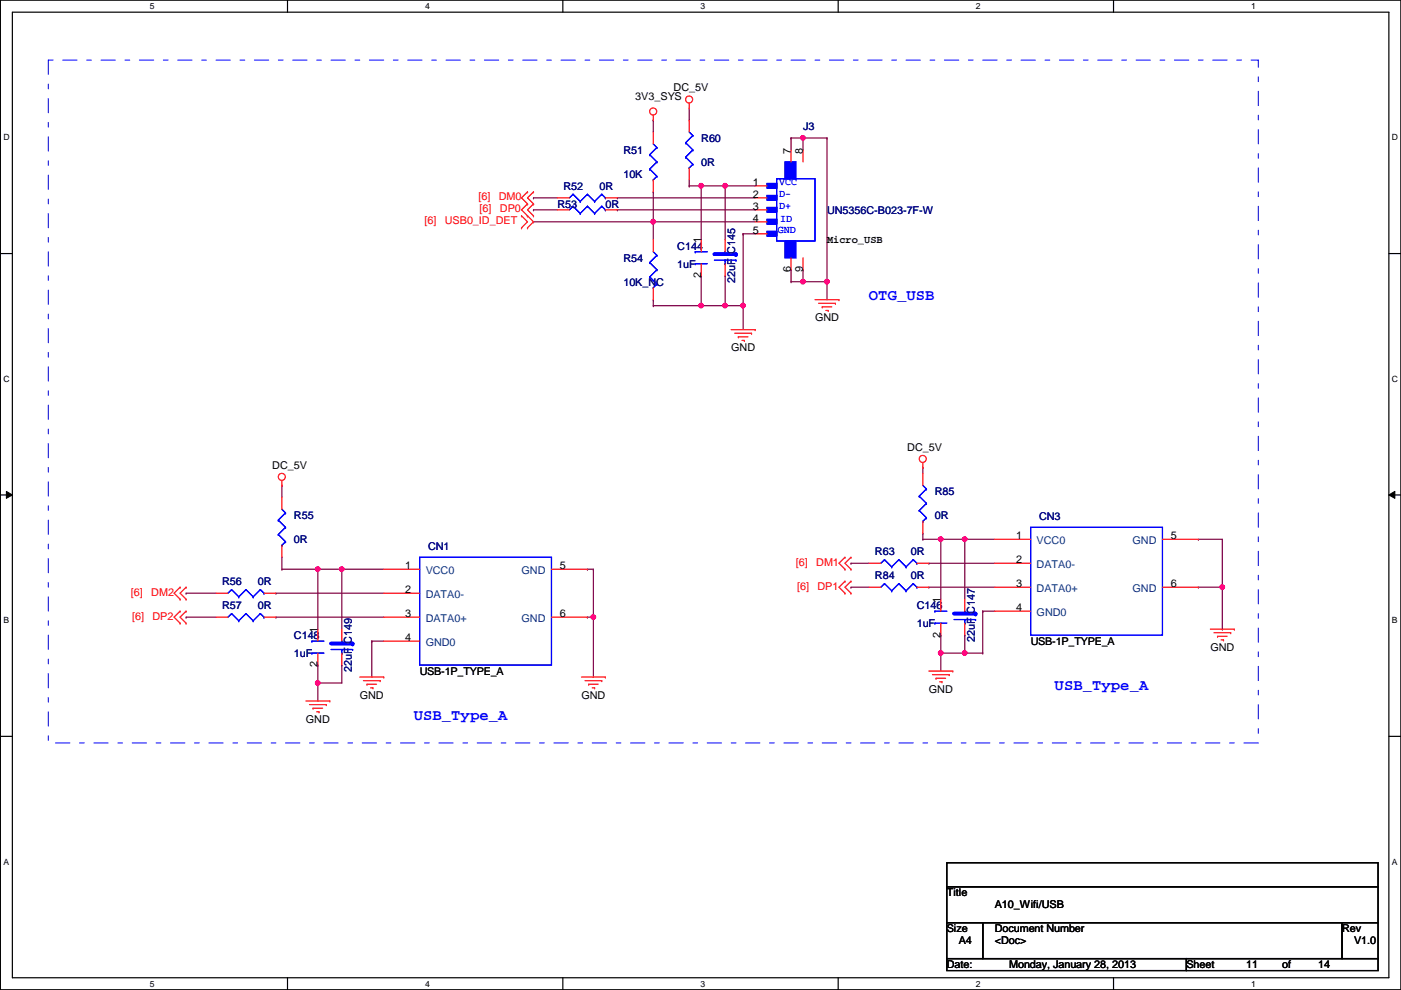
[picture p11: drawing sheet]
<svg xmlns="http://www.w3.org/2000/svg" width="297mm" height="210mm" viewBox="0 0 297 210" stroke-linecap="round" stroke-linejoin="round" font-family="sans-serif">
<path d="M.1 0h296.9v209.8h-296.9zM2.6 2.6h291.9v204.7h-291.9z" fill="none" stroke="#000" stroke-width=".25"/>
<g fill="#fff">
<path d="M31.8 .3h1v2h-1z"/>
<path d="M31.8 207.6h1v1.9h-1z"/>
</g>
<path d="M61 0v2.6M61 207.3v2.5" fill="none" stroke="#000" stroke-width=".25"/>
<g fill="#fff">
<path d="M90.1 .3h1v2h-1z"/>
<path d="M90.1 207.6h1v1.9h-1z"/>
</g>
<path d="M119.3 0v2.6M119.3 207.3v2.5" fill="none" stroke="#000" stroke-width=".25"/>
<g fill="#fff">
<path d="M148.5 .3h1v2h-1z"/>
<path d="M148.5 207.6h1v1.9h-1z"/>
</g>
<path d="M177.7 0v2.6M177.7 207.3v2.5" fill="none" stroke="#000" stroke-width=".25"/>
<g fill="#fff">
<path d="M206.9 .3h1v2h-1z"/>
<path d="M206.9 207.6h1v1.9h-1z"/>
</g>
<path d="M236.1 0v2.6M236.1 207.3v2.5" fill="none" stroke="#000" stroke-width=".25"/>
<g fill="#fff">
<path d="M265.3 .3h.9v2h-.9z"/>
<path d="M265.3 207.6h.9v1.9h-.9z"/>
<path d="M.7 28.2h1.3v1.9h-1.3z"/>
<path d="M295.1 28.2h1.3v1.9h-1.3z"/>
<path d="M.7 79.3h1.3v2h-1.3z"/>
<path d="M295.1 79.3h1.3v2h-1.3z"/>
</g>
<path d="M.1 53.8h2.5M294.5 53.8h2.5" fill="none" stroke="#000" stroke-width=".25"/>
<g fill="#fff">
<path d="M.7 130.5h1.2v2h-1.2z"/>
<path d="M295.1 130.5h1.2v2h-1.2z"/>
</g>
<path d="M.1 104.9h2.5M294.5 104.9h2.5" fill="none" stroke="#000" stroke-width=".25"/>
<path d="M1.4 104.2l1.2 .7-1.2 .8zM294.5 104.9l1.2-.7v1.5z" fill="#000"/>
<path d="M1.4 104.2l1.2 .7-1.2 .8zM294.5 104.9l1.2-.7v1.5z" fill="none" stroke="#000" stroke-width=".21"/>
<g fill="#fff">
<path d="M.7 181.7h1.2v2h-1.2z"/>
<path d="M295.1 181.7h1.2v2h-1.2z"/>
</g>
<path d="M.1 156.1h2.5M294.5 156.1h2.5" fill="none" stroke="#000" stroke-width=".25"/>
<path d="M196.9 119.4h.1M196.9 119.4h14M204.6 114.3h.1M204.6 114.3h6.3" fill="none" stroke="#800040" stroke-width=".25"/>
<circle cx="204.5" cy="114.3" r=".49" fill="#f0f"/>
<circle cx="204.5" cy="114.3" r=".49" fill="none" stroke="#f0f" stroke-width=".25"/>
<g fill="none" stroke="#800040" stroke-width=".25">
<path d="M153.8 39.4h.1M153.8 39.4h6.3M113.1 42h.1M113.1 42h5.1M130.9 42h.1M130.9 44.5h.1M130.9 42h29.2M130.9 44.5h29.2M195.7 113.1h.1M195.7 114.3h.1M195.7 113.1v1.2M195.7 114.3h3.8"/>
<path d="M208.4 129.6h.1M208.4 129.6h2.5M208.4 129.6v8.9"/>
</g>
<circle cx="153.7" cy="39.4" r=".49" fill="#f0f"/>
<circle cx="153.7" cy="39.4" r=".49" fill="none" stroke="#f0f" stroke-width=".25"/>
<path d="M167.7 29.3h.1M167.7 29.3v2.5M167.7 29.3h2.6M175.3 59.7h.1M175.3 59.7v3.8" fill="none" stroke="#800040" stroke-width=".25"/>
<circle cx="175.3" cy="59.7" r=".49" fill="#f0f"/>
<circle cx="175.3" cy="59.7" r=".49" fill="none" stroke="#f0f" stroke-width=".25"/>
<path d="M170.3 29.3h.1M170.3 29.3v2.5" fill="none" stroke="#800040" stroke-width=".25"/>
<circle cx="170.2" cy="29.2" r=".49" fill="#f0f"/>
<circle cx="170.2" cy="29.2" r=".49" fill="none" stroke="#f0f" stroke-width=".25"/>
<path d="M170.3 29.3h.1M170.3 29.3h5M167.7 57.2h.1M167.7 59.7h.1M167.7 57.2v2.5M167.7 59.7h7.6M170.3 57.2h.1M170.3 59.7h.1M170.3 57.2v2.5" fill="none" stroke="#800040" stroke-width=".25"/>
<circle cx="170.2" cy="59.7" r=".49" fill="#f0f"/>
<circle cx="170.2" cy="59.7" r=".49" fill="none" stroke="#f0f" stroke-width=".25"/>
<path d="M157.6 64.8h.1M157.6 64.8v5.1" fill="none" stroke="#800040" stroke-width=".25"/>
<circle cx="157.5" cy="64.8" r=".49" fill="#f0f"/>
<circle cx="157.5" cy="64.8" r=".49" fill="none" stroke="#f0f" stroke-width=".25"/>
<path d="M175.3 29.3h.1M175.3 29.3v30.4M138.5 47h.1M138.5 47h21.6M157.6 49.6h.1M157.6 49.6h2.5" fill="none" stroke="#800040" stroke-width=".25"/>
<circle cx="138.5" cy="47" r=".49" fill="#f0f"/>
<circle cx="138.5" cy="47" r=".49" fill="none" stroke="#f0f" stroke-width=".25"/>
<g fill="none" stroke="#800040" stroke-width=".25">
<path d="M138.5 25.4h.1M138.5 25.4v2.6M113.1 47h.1M113.1 44.5h.1M113.1 47h25.4M113.1 44.5h5.1M138.5 47h.1M138.5 40.7h.1M138.5 40.7v10.1M59.8 102.9h.1M59.8 102.9v2.6M78.8 135.9h.1"/>
<path d="M78.8 135.9h2.6M78.8 135.9v7.7M124.5 120.7h.1M124.5 130.9h.1M124.5 120.7h1.3M124.5 130.9h1.3M125.8 120.7h.1M125.8 130.9h.1M125.8 120.7v22.9"/>
</g>
<circle cx="125.8" cy="130.8" r=".49" fill="#f0f"/>
<circle cx="125.8" cy="130.8" r=".49" fill="none" stroke="#f0f" stroke-width=".25"/>
<path d="M39.5 125.8h.1M39.5 130.9h.1M39.5 125.8h6.3M39.5 130.9h6.3M58.5 125.8h.1M58.5 130.9h.1M58.5 125.8h22.9M58.5 130.9h22.9M72.5 120.7h.1M72.5 120.7h8.9" fill="none" stroke="#800040" stroke-width=".25"/>
<circle cx="72.4" cy="120.7" r=".49" fill="#f0f"/>
<circle cx="72.4" cy="120.7" r=".49" fill="none" stroke="#f0f" stroke-width=".25"/>
<path d="M67.4 144.8h.1M67.4 144.8v3.8" fill="none" stroke="#800040" stroke-width=".25"/>
<circle cx="67.4" cy="144.8" r=".49" fill="#f0f"/>
<circle cx="67.4" cy="144.8" r=".49" fill="none" stroke="#f0f" stroke-width=".25"/>
<path d="M67.4 120.7h.1M67.4 120.7v12.7M67.4 144.8h.1M67.4 141h.1M67.4 141v3.8M72.5 141h.1M72.5 141v3.8h-5.1" fill="none" stroke="#800040" stroke-width=".25"/>
<circle cx="67.4" cy="120.7" r=".49" fill="#f0f"/>
<circle cx="67.4" cy="120.7" r=".49" fill="none" stroke="#f0f" stroke-width=".25"/>
<path d="M153.8 58.5h.1M153.8 58.5v6.3h-5.1M148.7 64.8h.1M59.8 118.2v2.5M59.8 120.7h.1M59.8 120.7h12.7M67.4 120.7h.1M72.5 120.7h.1M72.5 120.7v12.7" fill="none" stroke="#800040" stroke-width=".25"/>
<circle cx="153.7" cy="64.8" r=".49" fill="#f0f"/>
<circle cx="153.7" cy="64.8" r=".49" fill="none" stroke="#f0f" stroke-width=".25"/>
<circle cx="148.6" cy="64.8" r=".49" fill="#f0f"/>
<circle cx="148.6" cy="64.8" r=".49" fill="none" stroke="#f0f" stroke-width=".25"/>
<path d="M146.1 39.4h.1M146.1 39.4h7.7M148.7 39.4h.1M148.7 39.4v11.4M153.8 39.4h.1M153.8 39.4v11.4M148.7 58.5h.1M148.7 58.5v6.3" fill="none" stroke="#800040" stroke-width=".25"/>
<circle cx="148.6" cy="39.4" r=".49" fill="#f0f"/>
<circle cx="148.6" cy="39.4" r=".49" fill="none" stroke="#f0f" stroke-width=".25"/>
<path d="M157.6 49.6h.1M157.6 49.6v15.2M138.5 64.8h.1M138.5 63.5h.1M138.5 64.8h10.2M138.5 63.5v1.3M153.8 64.8h3.8M157.6 64.8h.1M199.5 138.5h.1M199.5 138.5v3.8" fill="none" stroke="#800040" stroke-width=".25"/>
<circle cx="199.4" cy="138.4" r=".49" fill="#f0f"/>
<circle cx="199.4" cy="138.4" r=".49" fill="none" stroke="#f0f" stroke-width=".25"/>
<path d="M199.5 138.5h.1M204.6 134.7h.1M204.6 134.7v3.8h-5.1" fill="none" stroke="#800040" stroke-width=".25"/>
<circle cx="204.5" cy="138.4" r=".49" fill="#f0f"/>
<circle cx="204.5" cy="138.4" r=".49" fill="none" stroke="#f0f" stroke-width=".25"/>
<path d="M199.5 114.3h.1M199.5 114.3v12.7M199.5 114.3h5.1M204.6 114.3h.1M204.6 114.3v12.7M199.5 134.7h.1M199.5 134.7v3.8" fill="none" stroke="#800040" stroke-width=".25"/>
<circle cx="199.4" cy="114.3" r=".49" fill="#f0f"/>
<circle cx="199.4" cy="114.3" r=".49" fill="none" stroke="#f0f" stroke-width=".25"/>
<path d="M146.1 25.4h.1M146.1 39.4h.1M146.1 22.9v2.5M146.1 38.1v1.3M254.1 114.3h.1M254.1 114.3h5.1v10.2M204.6 138.5h3.8M208.4 138.5h.1M259.2 124.5h.1" fill="none" stroke="#800040" stroke-width=".25"/>
<circle cx="259.1" cy="124.5" r=".49" fill="#f0f"/>
<circle cx="259.1" cy="124.5" r=".49" fill="none" stroke="#f0f" stroke-width=".25"/>
<path d="M195.7 99.1h.1M195.7 99.1v1.3M180.4 119.4h.1M180.4 119.4h3.8M180.4 124.5h.1M180.4 124.5h3.8M196.9 124.5h.1M196.9 124.5h14M254.1 124.5h.1M254.1 124.5h5.1v8.9M259.2 133.4h.1" fill="none" stroke="#800040" stroke-width=".25"/>
<g fill="none" stroke="#f00" stroke-width=".25">
<path d="M138.5 25.4h.1M138.5 24.4v1M146.1 22.9h.1M146.1 21.9v1M110.6 45.8h.1M110.6 48.3h.1M110.6 45.8l1.2 1.2-1.2 1.3M111.8 48.3h.1M111.8 45.8h.1M111.8 43.2h.1M111.8 40.7h.1M111.8 43.2l-1.2 1.3 2.5 2.5-1.3 1.3"/>
<path d="M111.8 40.7l-1.2 1.3 1.2 1.2M113.1 43.2h.1M113.1 40.7h.1M113.1 45.8h.1M113.1 40.7l-1.3 1.3 1.3 1.2M113.1 43.2l-1.3 1.3 1.3 1.3M118.2 44.5h2.5M128.4 44.5h2.5M155 69.9h5.1M155.8 70.7h3.5M156.5 71.4h.1M156.5 71.4h2.1"/>
<path d="M157.3 72.2h.5M157.8 72.2h.1M159.3 70.7h.1M160.1 69.9h.1M172.8 63.5h5.1M173.6 64.3h3.5M174.3 65.1h.1M174.3 65.1h2.1M175.1 65.8h.5M175.6 65.8h.1M177.1 64.3h.1M177.9 63.5h.1"/>
<path d="M195.7 99.1h.1M195.7 98.1v1M59.8 102.9h.1M59.8 101.9v1M179.2 118.2h.1M179.2 118.2l-1.3 1.2 1.3 1.3M180.4 118.2h.1M180.4 118.2l-1.2 1.2 1.2 1.3M38.2 127h.1M38.2 124.5h.1M38.2 132.1h.1M38.2 129.6h.1"/>
<path d="M38.2 124.5l-1.3 1.3 1.3 1.2M38.2 129.6l-1.3 1.3 1.3 1.2M39.5 127h.1M39.5 124.5h.1M39.5 132.1h.1M39.5 129.6h.1M39.5 124.5l-1.3 1.3 1.3 1.2M39.5 129.6l-1.3 1.3 1.3 1.2M179.2 120.7h.1M179.2 125.8h.1M179.2 123.2h.1M179.2 123.2l-1.3 1.3 1.3 1.3"/>
<path d="M180.4 120.7h.1M180.4 125.8h.1M180.4 123.2h.1M180.4 123.2l-1.2 1.3 1.2 1.3M256.6 133.4h5.1M257.4 134.2h3.5M258.1 134.9h.1M258.1 134.9h2.1M258.9 135.7h.5M259.4 135.7h.1M260.9 134.2h.1M261.7 133.4h.1"/>
<path d="M64.9 148.6h5M65.6 149.4h3.6M66.4 150.2h.1M66.4 150.2h2M67.1 150.9h.5M67.6 150.9h.1M69.2 149.4h.1M69.9 148.6h.1M76.3 143.6h5.1M77 144.3h3.6M77.8 145.1h.1M77.8 145.1h2"/>
<path d="M78.6 145.8h.5M79.1 145.8h.1M80.6 144.3h.1M81.4 143.6h.1M123.3 143.6h5.1M124 144.3h3.6M124.8 145.1h.1M124.8 145.1h2M125.6 145.8h.5M126.1 145.8h.1M127.6 144.3h.1M128.4 143.6h.1"/>
<path d="M196.9 142.3h5.1M197.7 143h3.5M198.5 143.8h.1M198.5 143.8h2M199.2 144.6h.5M199.7 144.6h.1M201.2 143h.1M202 142.3h.1"/>
<circle cx="138.5" cy="23.6" r=".75"/>
<circle cx="146.1" cy="21.1" r=".75"/>
<circle cx="195.6" cy="97.3" r=".75"/>
<circle cx="59.7" cy="101.1" r=".75"/>
</g>
<path d="M200.7 182.9h91.5v5.1h-91.5zM200.7 188h91.5v7.6h-91.5zM200.7 195.6h7.7v7.6h-7.7zM208.4 195.6h76.2v7.6h-76.2zM284.6 195.6h7.6v7.6h-7.6zM200.7 203.2h50.8v2.6h-50.8zM251.5 203.2h40.7v2.6h-40.7z" fill="none" stroke="#000" stroke-width=".25"/>
<path d="M10.2 12.7h256.6v144.8h-256.6z" fill="none" stroke="#00f" stroke-width=".21" stroke-dasharray="3 2 1 2"/>
<g fill="none" stroke="#00f" stroke-width=".25">
<path d="M121.5 43.7h.1M121.5 43.7l-.8 .8M121.5 43.7l1.5 1.6M123 45.3h.1M124.5 43.7h.1M124.5 43.7l-1.5 1.6M124.5 43.7l1.6 1.6M126.1 45.3h.1M127.6 43.7h.1M127.6 43.7l.8 .8M127.6 43.7l-1.5 1.6M128.4 44.5h.1"/>
<path d="M151.5 55.2h4.5M153.8 53.9h.1M153.8 53.4v.5M156 55.2h.1"/>
</g>
<path d="M151.5 53.9h4.5" fill="none" stroke="#00f" stroke-width=".76"/>
<circle cx="156" cy="53.9" r=".38" fill="#00f"/>
<path d="M151.5 55.2h4.5M153.8 55.2h.1M153.8 53.4h.1M153.8 55.9h.1M153.8 53.9h.1M153.8 53.4v.5M153.8 55.2v.7M156 55.2h.1" fill="none" stroke="#00f" stroke-width=".25"/>
<path d="M151.5 53.9h4.5" fill="none" stroke="#00f" stroke-width=".76"/>
<circle cx="156" cy="53.9" r=".38" fill="#00f"/>
<g fill="none" stroke="#00f" stroke-width=".25">
<path d="M137.7 32.8h.1M137.7 35.9h.1M137.7 32.8l1.6 1.5M137.7 35.9l1.6 1.5M138.5 38.1h.1M138.5 30.5l.8 .8M139.3 31.3h.1M139.3 34.3h.1M139.3 37.4h.1M139.3 31.3l-1.6 1.5M139.3 34.3l-1.6 1.6M139.3 37.4l-.8 .7"/>
<path d="M153.8 55.2h.1M153.8 53.4h.1M153.8 55.9h.1M153.8 55.2v.7M218.5 111.8h28v22.9h-28zM202.3 131.4h4.5M204.6 130.1h.1M204.6 129.6v.5M206.8 131.4h.1"/>
</g>
<path d="M138.5 28v2.5M138.5 38.1v2.6M153.8 50.8v2.6M153.8 55.9v2.6M210.9 114.3h7.6M210.9 119.4h7.6M246.5 114.3h7.6M210.9 124.5h7.6M210.9 129.6h7.6M246.5 124.5h7.6" fill="none" stroke="#f00" stroke-width=".25"/>
<path d="M202.3 130.1h4.5" fill="none" stroke="#00f" stroke-width=".76"/>
<circle cx="206.8" cy="130.1" r=".38" fill="#00f"/>
<path d="M202.3 131.4h4.5M204.6 131.4h.1M204.6 129.6h.1M204.6 132.1h.1M204.6 130.1h.1M204.6 129.6v.5M204.6 131.4v.7M206.8 131.4h.1" fill="none" stroke="#00f" stroke-width=".25"/>
<path d="M202.3 130.1h4.5" fill="none" stroke="#00f" stroke-width=".76"/>
<circle cx="206.8" cy="130.1" r=".38" fill="#00f"/>
<g fill="none" stroke="#00f" stroke-width=".25">
<path d="M59 110.3h.1M59 113.3h.1M59 110.3l1.5 1.5M59 113.3l1.5 1.6M59.8 115.6h.1M59.8 108l.7 .8M60.5 108.8h.1M60.5 111.8h.1M60.5 114.9h.1M60.5 114.9l-.7 .7M60.5 108.8l-1.5 1.5M60.5 111.8l-1.5 1.5"/>
<path d="M89 118.2h27.9v22.8h-27.9zM49.1 130.1h.1M49.1 130.1l-.8 .8M49.1 130.1l1.5 1.5M50.6 131.6h.1M52.2 130.1h.1M52.2 130.1l-1.6 1.5M52.2 130.1l1.5 1.5M53.7 131.6h.1M55.2 130.1h.1M55.2 130.1l.8 .8M55.2 130.1l-1.5 1.5"/>
<path d="M56 130.9h.1M70.2 137.7h4.6M72.5 136.4h.1M72.5 135.9v.5M74.8 137.7h.1M187.5 123.7h.1M187.5 123.7l-.7 .8M187.5 123.7l1.6 1.6M189.1 125.3h.1M190.6 123.7h.1M190.6 123.7l-1.5 1.6M190.6 123.7l1.5 1.6"/>
<path d="M192.1 125.3h.1M193.6 123.7h.1M193.6 123.7l.8 .8M193.6 123.7l-1.5 1.6M194.4 124.5h.1M204.6 131.4h.1M204.6 129.6h.1M204.6 132.1h.1M204.6 131.4v.7"/>
</g>
<g fill="none" stroke="#f00" stroke-width=".25">
<path d="M59.8 105.5v2.5M59.8 115.6v2.6M45.8 130.9h2.5M56 130.9h2.5M81.4 120.7h7.6M81.4 125.8h7.6M81.4 130.9h7.6M81.4 135.9h7.6M116.9 120.7h7.6M116.9 130.9h7.6M184.2 124.5h2.6M194.4 124.5h2.5"/>
<path d="M204.6 127v2.6M204.6 132.1v2.6"/>
</g>
<path d="M70.2 136.4h4.6" fill="none" stroke="#00f" stroke-width=".76"/>
<circle cx="74.8" cy="136.4" r=".38" fill="#00f"/>
<path d="M70.2 137.7h4.6M72.5 137.7h.1M72.5 135.9h.1M72.5 138.5h.1M72.5 136.4h.1M72.5 135.9v.5M72.5 137.7v.8M74.8 137.7h.1" fill="none" stroke="#00f" stroke-width=".25"/>
<path d="M70.2 136.4h4.6" fill="none" stroke="#00f" stroke-width=".76"/>
<circle cx="74.8" cy="136.4" r=".38" fill="#00f"/>
<g fill="none" stroke="#00f" stroke-width=".25">
<path d="M145.4 30.3h.1M145.4 33.3h.1M145.4 30.3l1.5 1.5M145.4 33.3l1.5 1.5M146.1 35.6h.1M146.1 28l.8 .7M146.9 28.7h.1M146.9 31.8h.1M146.9 34.8h.1M146.9 34.8l-.8 .8M146.9 28.7l-1.5 1.6M146.9 31.8l-1.5 1.5"/>
<path d="M164.7 37.9h8.1v13.2h-8.1zM121.5 41.2h.1M121.5 41.2l-.8 .8M121.5 41.2l1.5 1.5M123 42.7h.1M124.5 41.2h.1M124.5 41.2l-1.5 1.5M124.5 41.2l1.6 1.5M126.1 42.7h.1M127.6 41.2h.1M127.6 41.2l.8 .8M127.6 41.2l-1.5 1.5"/>
<path d="M128.4 42h.1M137.7 55.7h.1M137.7 58.7h.1M137.7 55.7l1.6 1.5M137.7 58.7l1.6 1.5M138.5 53.4l.8 .7M139.3 54.1h.1M139.3 57.2h.1M139.3 54.1l-1.6 1.6M139.3 57.2l-1.6 1.5M147.4 53.4h.1M147.4 55.9h.1"/>
<path d="M147.4 53.4h2.5M147.4 55.9h2.5M138.5 61h.1M139.3 60.2h.1M139.3 60.2l-.8 .8M187.5 118.7h.1M187.5 118.7l-.7 .7M187.5 118.7l1.6 1.5M190.6 118.7h.1M190.6 118.7l-1.5 1.5M190.6 118.7l1.5 1.5M193.6 118.7h.1"/>
<path d="M193.6 118.7l.8 .7M193.6 118.7l-1.5 1.5M194.4 119.4h.1M194.9 105.2h.1M194.9 108.2h.1M194.9 105.2l1.5 1.5M194.9 108.2l1.5 1.6M195.7 110.5h.1M195.7 102.9l.7 .8M196.4 103.7h.1M196.4 106.7h.1M196.4 109.8h.1"/>
<path d="M196.4 109.8l-.7 .7M196.4 103.7l-1.5 1.5M196.4 106.7l-1.5 1.5M49.1 125h.1M49.1 125l-.8 .8M49.1 125l1.5 1.5M50.6 126.5h.1M52.2 125h.1M52.2 125l-1.6 1.5M52.2 125l1.5 1.5M53.7 126.5h.1M55.2 125h.1"/>
<path d="M55.2 125l.8 .8M55.2 125l-1.5 1.5M56 125.8h.1M72.5 137.7h.1M72.5 135.9h.1M72.5 138.5h.1M72.5 137.7v.8M189.1 120.2h.1M192.1 120.2h.1M198.2 129.6h.1M198.2 132.1h.1M198.2 129.6h2.5"/>
<path d="M198.2 132.1h2.5"/>
</g>
<g fill="none" stroke="#f00" stroke-width=".25">
<path d="M146.1 25.4v2.6M146.1 35.6v2.5M118.2 42h2.5M128.4 42h2.5M138.5 50.8v2.6M148.7 50.8v2.6M148.7 55.9v2.6M138.5 61v2.5M184.2 119.4h2.6M194.4 119.4h2.5M195.7 100.4v2.5M195.7 110.5v2.6"/>
<path d="M45.8 125.8h2.5M56 125.8h2.5M72.5 133.4v2.5M72.5 138.5v2.5M199.5 127v2.6M199.5 132.1v2.6"/>
</g>
<path d="M162.6 49.1h2.1v1h-2.1z" fill-rule="evenodd" fill="#00f"/>
<path d="M162.6 49.1h2.1v1h-2.1z" fill="none" stroke="#00f" stroke-width=".25"/>
<path d="M162.6 41.4h2.1v1.1h-2.1z" fill-rule="evenodd" fill="#00f"/>
<path d="M162.6 41.4h2.1v1.1h-2.1z" fill="none" stroke="#00f" stroke-width=".25"/>
<path d="M162.6 44h2.1v1h-2.1z" fill-rule="evenodd" fill="#00f"/>
<path d="M162.6 44h2.1v1h-2.1z" fill="none" stroke="#00f" stroke-width=".25"/>
<path d="M162.6 46.5h2.1v1h-2.1z" fill-rule="evenodd" fill="#00f"/>
<path d="M162.6 46.5h2.1v1h-2.1z" fill="none" stroke="#00f" stroke-width=".25"/>
<path d="M162.6 38.9h2.1v1h-2.1z" fill-rule="evenodd" fill="#00f"/>
<path d="M162.6 38.9h2.1v1h-2.1z" fill="none" stroke="#00f" stroke-width=".25"/>
<path d="M166.5 34.3h2.2v3.6h-2.2z" fill-rule="evenodd" fill="#00f"/>
<path d="M166.5 34.3h2.2v3.6h-2.2z" fill="none" stroke="#00f" stroke-width=".25"/>
<path d="M166.5 51.1h2.2v3.6h-2.2z" fill-rule="evenodd" fill="#00f"/>
<path d="M164.7 37.9h8.1v13.2h-8.1zM166.5 51.1h2.2v3.6h-2.2z" fill="none" stroke="#00f" stroke-width=".25"/>
<path d="M162.6 49.1h2.1v1h-2.1z" fill-rule="evenodd" fill="#00f"/>
<path d="M162.6 49.1h2.1v1h-2.1z" fill="none" stroke="#00f" stroke-width=".25"/>
<path d="M162.6 41.4h2.1v1.1h-2.1z" fill-rule="evenodd" fill="#00f"/>
<path d="M162.6 41.4h2.1v1.1h-2.1z" fill="none" stroke="#00f" stroke-width=".25"/>
<path d="M162.6 44h2.1v1h-2.1z" fill-rule="evenodd" fill="#00f"/>
<path d="M162.6 44h2.1v1h-2.1z" fill="none" stroke="#00f" stroke-width=".25"/>
<path d="M162.6 46.5h2.1v1h-2.1z" fill-rule="evenodd" fill="#00f"/>
<path d="M162.6 46.5h2.1v1h-2.1z" fill="none" stroke="#00f" stroke-width=".25"/>
<path d="M162.6 38.9h2.1v1h-2.1z" fill-rule="evenodd" fill="#00f"/>
<path d="M162.6 38.9h2.1v1h-2.1z" fill="none" stroke="#00f" stroke-width=".25"/>
<path d="M166.5 34.3h2.2v3.6h-2.2z" fill-rule="evenodd" fill="#00f"/>
<path d="M166.5 34.3h2.2v3.6h-2.2z" fill="none" stroke="#00f" stroke-width=".25"/>
<path d="M166.5 51.1h2.2v3.6h-2.2z" fill-rule="evenodd" fill="#00f"/>
<path d="M166.5 51.1h2.2v3.6h-2.2zM66.1 135.9h.1M66.1 138.5h.1M66.1 135.9h2.6M66.1 138.5h2.6" fill="none" stroke="#00f" stroke-width=".25"/>
<path d="M160.1 39.4h2.5M167.7 31.8v2.5M170.3 31.8v2.5M160.1 47h2.5M160.1 44.5h2.5M160.1 42h2.5M160.1 49.6h2.5M167.7 54.7v2.5M170.3 54.7v2.5M67.4 133.4v2.5M67.4 138.5v2.5" fill="none" stroke="#f00" stroke-width=".25"/>
<circle cx="204.5" cy="114.3" r=".49" fill="#f0f"/>
<circle cx="204.5" cy="114.3" r=".49" fill="none" stroke="#f0f" stroke-width=".25"/>
<circle cx="153.7" cy="39.4" r=".49" fill="#f0f"/>
<circle cx="153.7" cy="39.4" r=".49" fill="none" stroke="#f0f" stroke-width=".25"/>
<circle cx="175.3" cy="59.7" r=".49" fill="#f0f"/>
<circle cx="175.3" cy="59.7" r=".49" fill="none" stroke="#f0f" stroke-width=".25"/>
<circle cx="170.2" cy="29.2" r=".49" fill="#f0f"/>
<circle cx="170.2" cy="29.2" r=".49" fill="none" stroke="#f0f" stroke-width=".25"/>
<circle cx="170.2" cy="59.7" r=".49" fill="#f0f"/>
<circle cx="170.2" cy="59.7" r=".49" fill="none" stroke="#f0f" stroke-width=".25"/>
<circle cx="157.5" cy="64.8" r=".49" fill="#f0f"/>
<circle cx="157.5" cy="64.8" r=".49" fill="none" stroke="#f0f" stroke-width=".25"/>
<circle cx="138.5" cy="47" r=".49" fill="#f0f"/>
<circle cx="138.5" cy="47" r=".49" fill="none" stroke="#f0f" stroke-width=".25"/>
<circle cx="125.8" cy="130.8" r=".49" fill="#f0f"/>
<circle cx="125.8" cy="130.8" r=".49" fill="none" stroke="#f0f" stroke-width=".25"/>
<circle cx="72.4" cy="120.7" r=".49" fill="#f0f"/>
<circle cx="72.4" cy="120.7" r=".49" fill="none" stroke="#f0f" stroke-width=".25"/>
<circle cx="67.4" cy="144.8" r=".49" fill="#f0f"/>
<circle cx="67.4" cy="144.8" r=".49" fill="none" stroke="#f0f" stroke-width=".25"/>
<circle cx="67.4" cy="120.7" r=".49" fill="#f0f"/>
<circle cx="67.4" cy="120.7" r=".49" fill="none" stroke="#f0f" stroke-width=".25"/>
<circle cx="153.7" cy="64.8" r=".49" fill="#f0f"/>
<circle cx="153.7" cy="64.8" r=".49" fill="none" stroke="#f0f" stroke-width=".25"/>
<circle cx="148.6" cy="64.8" r=".49" fill="#f0f"/>
<circle cx="148.6" cy="64.8" r=".49" fill="none" stroke="#f0f" stroke-width=".25"/>
<circle cx="148.6" cy="39.4" r=".49" fill="#f0f"/>
<circle cx="148.6" cy="39.4" r=".49" fill="none" stroke="#f0f" stroke-width=".25"/>
<circle cx="199.4" cy="138.4" r=".49" fill="#f0f"/>
<circle cx="199.4" cy="138.4" r=".49" fill="none" stroke="#f0f" stroke-width=".25"/>
<circle cx="204.5" cy="138.4" r=".49" fill="#f0f"/>
<circle cx="204.5" cy="138.4" r=".49" fill="none" stroke="#f0f" stroke-width=".25"/>
<circle cx="199.4" cy="114.3" r=".49" fill="#f0f"/>
<circle cx="199.4" cy="114.3" r=".49" fill="none" stroke="#f0f" stroke-width=".25"/>
<circle cx="259.1" cy="124.5" r=".49" fill="#f0f"/>
<circle cx="259.1" cy="124.5" r=".49" fill="none" stroke="#f0f" stroke-width=".25"/>
<g font-size="3.3" fill="#00f">
<text x="184.2" y="63.7">OTG_USB</text>
<text x="223.6" y="146.3">USB_Type_A</text>
<text x="87.7" y="152.6">USB_Type_A</text>
</g>
<g font-size="2.3">
<text x="134.7" y="21.2">3V3_SYS</text>
<text x="142.8" y="19.4">DC_5V</text>
<text x="167.7" y="32.6" transform="rotate(-90 167.7 32.6)">7</text>
<text x="170.2" y="32.6" transform="rotate(-90 170.2 32.6)">8</text>
<text x="159.6" y="41.9">2</text>
<text x="159.6" y="39.4">1</text>
<text x="159.6" y="47">4</text>
<text x="159.6" y="44.4">3</text>
<text x="148.6" y="51.6" transform="rotate(-90 148.6 51.6)">1</text>
<text x="159.6" y="49.5">5</text>
<text x="175.3" y="51.4">Micro_USB</text>
<text x="148.6" y="59" transform="rotate(-90 148.6 59)">2</text>
<text x="167.7" y="57.7" transform="rotate(-90 167.7 57.7)">6</text>
<text x="170.2" y="57.7" transform="rotate(-90 170.2 57.7)">9</text>
<text x="172.8" y="68.2">GND</text>
<text x="155" y="74.5">GND</text>
<text x="192.4" y="95.6">DC_5V</text>
<text x="57.7" y="99.4">DC_5V</text>
<text x="215.5" y="114.3">1</text>
<text x="215.5" y="119.4">2</text>
<text x="248.2" y="114.3">5</text>
<text x="85.9" y="120.6">1</text>
<text x="85.9" y="125.7">2</text>
<text x="118.7" y="120.6">5</text>
<text x="215.5" y="124.5">3</text>
<text x="248.2" y="124.5">6</text>
<text x="85.9" y="130.8">3</text>
<text x="118.7" y="130.8">6</text>
<text x="199.4" y="127.8" transform="rotate(-90 199.4 127.8)">1</text>
<text x="215.5" y="129.5">4</text>
<text x="67.3" y="134.2" transform="rotate(-90 67.3 134.2)">1</text>
<text x="85.9" y="135.9">4</text>
<text x="199.4" y="135.2" transform="rotate(-90 199.4 135.2)">2</text>
<text x="218.5" y="136.7">USB-1P_TYPE_A</text>
<text x="67.3" y="141.5" transform="rotate(-90 67.3 141.5)">2</text>
<text x="89" y="143">USB-1P_TYPE_A</text>
<text x="256.6" y="138">GND</text>
<text x="76.3" y="148.2">GND</text>
<text x="123.3" y="148.2">GND</text>
<text x="196.9" y="146.9">GND</text>
<text x="64.9" y="153.2">GND</text>
<text x="200.7" y="190.1">Title</text>
<text x="200.7" y="197.7">Size</text>
<text x="210.9" y="197.7">Document Number</text>
<text x="210.9" y="192.6">A10_Wifi/USB</text>
<text x="284.6" y="197.7">Rev</text>
<text x="203.3" y="200.2">A4</text>
<text x="210.9" y="200.2">&lt;Doc&gt;</text>
<text x="287.1" y="200.2">V1.0</text>
<text x="200.7" y="205.3">Date:</text>
<text x="213.9" y="205.3">Monday, January 28, 2013</text>
<text x="251.5" y="205.3">Sheet</text>
<text x="264.2" y="205.3">11</text>
<text x="271.9" y="205.3">of</text>
<text x="279.5" y="205.3">14</text>
</g>
<g font-size="2.3" fill="#000080">
<text x="170.3" y="27.5">J3</text>
<text x="132.2" y="32.6">R51</text>
<text x="148.7" y="30.1">R60</text>
<text x="148.7" y="35.1">0R</text>
<text x="119.5" y="40.2">R52</text>
<text x="127.1" y="40.2">0R</text>
<text x="132.2" y="37.7">10K</text>
<text x="118.2" y="44">R53</text>
<text x="128.4" y="44">0R</text>
<text x="175.3" y="45.3">UN5356C-B023-7F-W</text>
<text x="143.6" y="52.9">C144</text>
<text x="155.9" y="53.9" transform="rotate(-90 155.9 53.9)">C145</text>
<text x="132.2" y="55.5">R54</text>
<text x="143.6" y="56.7">1uF</text>
<text x="155.9" y="60" transform="rotate(-90 155.9 60)">22uF</text>
<text x="132.2" y="60.5">10K_NC</text>
<text x="198.2" y="105">R85</text>
<text x="62.3" y="110.1">R55</text>
<text x="198.2" y="110.1">0R</text>
<text x="220.3" y="110.3">CN3</text>
<text x="62.3" y="115.1">0R</text>
<text x="90.8" y="116.7">CN1</text>
<text x="185.5" y="117.7">R63</text>
<text x="193.1" y="117.7">0R</text>
<text x="47.1" y="124">R56</text>
<text x="54.7" y="124">0R</text>
<text x="185.5" y="122.8">R84</text>
<text x="193.1" y="122.8">0R</text>
<text x="47.1" y="129.1">R57</text>
<text x="54.7" y="129.1">0R</text>
<text x="194.4" y="129.1">C146</text>
<text x="206.7" y="130.1" transform="rotate(-90 206.7 130.1)">C147</text>
<text x="62.3" y="135.5">C148</text>
<text x="74.6" y="136.4" transform="rotate(-90 74.6 136.4)">C149</text>
<text x="194.4" y="132.9">1uF</text>
<text x="206.7" y="136.2" transform="rotate(-90 206.7 136.2)">22uF</text>
<text x="62.3" y="139.3">1uF</text>
<text x="74.6" y="142.5" transform="rotate(-90 74.6 142.5)">22uF</text>
</g>
<g font-size="2.3" fill="#00f">
<text x="165.2" y="41.8">D-</text>
<text x="165.2" y="39.2">VCC</text>
<text x="165.2" y="44.3">D+</text>
<text x="165.4" y="47.1">ID</text>
<text x="164.9" y="49.4">GND</text>
</g>
<g font-size="2.3" fill="#f00">
<text x="90" y="47.6">[6]</text>
<text x="94.3" y="47.6">USB0_ID_DET</text>
<text x="101.4" y="42.5">[6]</text>
<text x="101.7" y="45">[6]</text>
<text x="105.7" y="42.5">DM0</text>
<text x="106" y="45">DP0</text>
<text x="168.7" y="120">[6]</text>
<text x="173.1" y="120">DM1</text>
<text x="169" y="125.1">[6]</text>
<text x="173.3" y="125.1">DP1</text>
<text x="27.8" y="126.3">[6]</text>
<text x="28" y="131.4">[6]</text>
<text x="32.1" y="126.3">DM2</text>
<text x="32.3" y="131.4">DP2</text>
</g>
<g font-size="2.3" fill="#004080">
<text x="219.8" y="115.4">VCC0</text>
<text x="240.1" y="115.4">GND</text>
<text x="90.3" y="121.8">VCC0</text>
<text x="110.6" y="121.8">GND</text>
<text x="219.8" y="120.5">DATA0-</text>
<text x="219.8" y="125.6">DATA0+</text>
<text x="240.1" y="125.6">GND</text>
<text x="90.3" y="126.8">DATA0-</text>
<text x="90.3" y="131.9">DATA0+</text>
<text x="110.6" y="131.9">GND</text>
<text x="219.8" y="130.6">GND0</text>
<text x="90.3" y="137">GND0</text>
</g>
<g font-size="1.8">
<text x="31.8" y="1.9">5</text>
<text x="90.1" y="1.9">4</text>
<text x="148.5" y="1.9">3</text>
<text x="206.9" y="1.9">2</text>
<text x="265.3" y="1.9">1</text>
<text x=".7" y="29.8">D</text>
<text x="295.1" y="29.8">D</text>
<text x=".7" y="80.9">C</text>
<text x="295.1" y="80.9">C</text>
<text x=".7" y="132.1">B</text>
<text x="295.1" y="132.1">B</text>
<text x=".7" y="183.3">A</text>
<text x="295.1" y="183.3">A</text>
<text x="31.8" y="209.2">5</text>
<text x="90.1" y="209.2">4</text>
<text x="148.5" y="209.2">3</text>
<text x="206.9" y="209.2">2</text>
<text x="265.3" y="209.2">1</text>
</g>
</svg>
